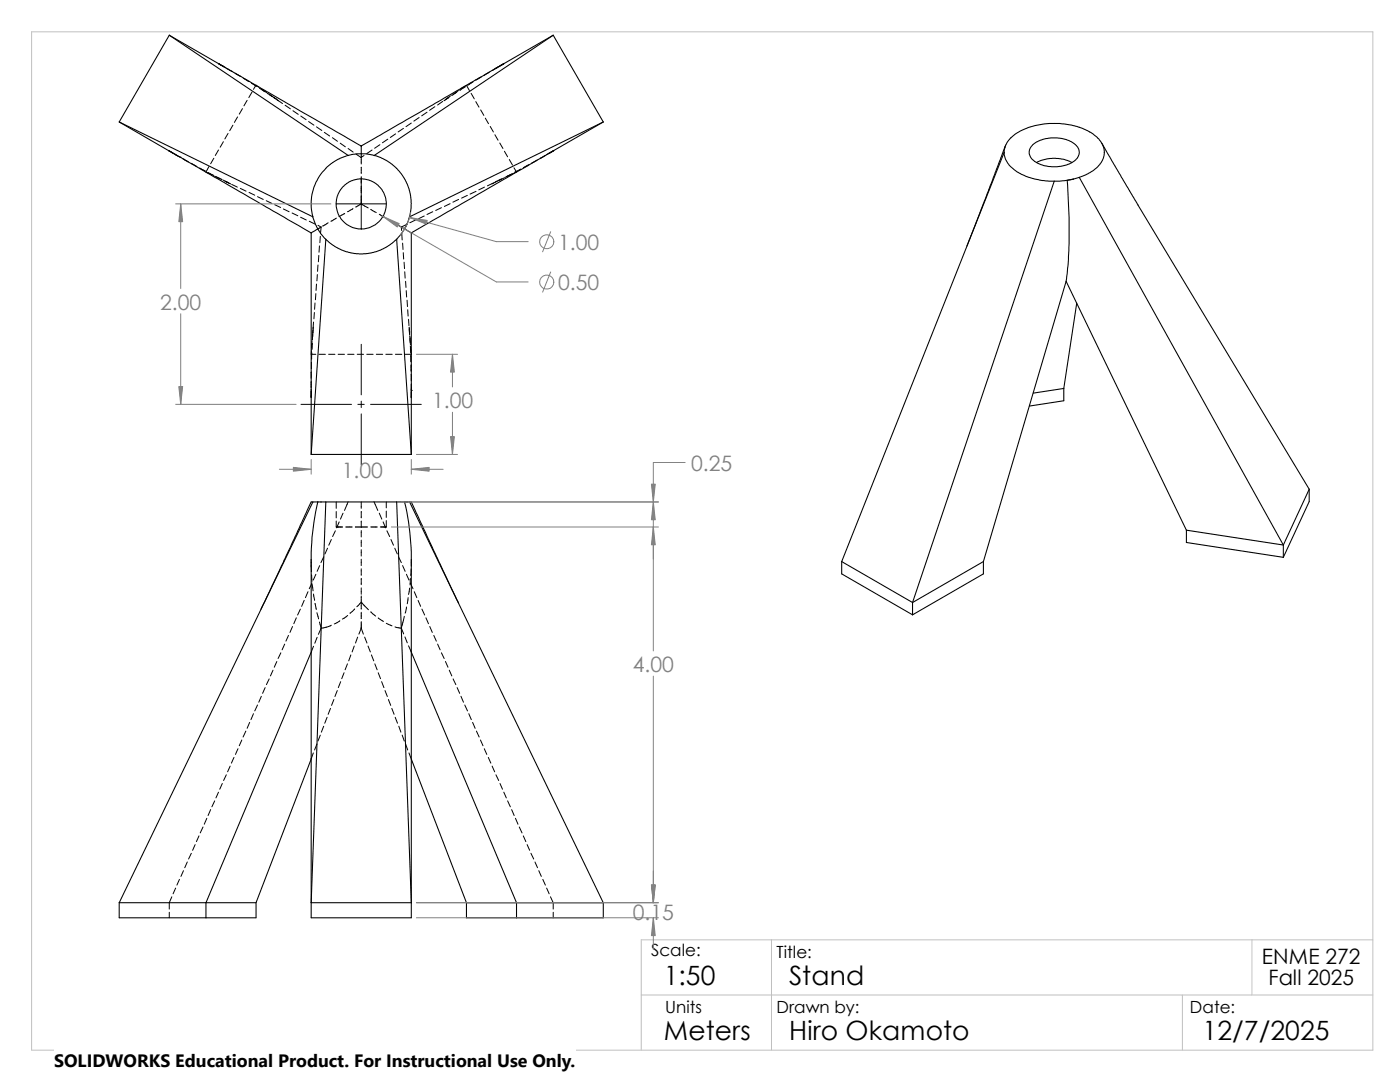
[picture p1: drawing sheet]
<svg xmlns="http://www.w3.org/2000/svg" width="279mm" height="216mm" viewBox="0 0 279 216" stroke-linecap="round" stroke-linejoin="round" font-family="sans-serif">
<path d="M6.3 6.3h267.7v203.2h-267.7zM128 198.5h146M154 187.5v22M236 198.5v11M249.9 187.5v11M274 187.5h-146v22" fill="none" stroke="#c0c0c0" stroke-width=".2"/>
<g fill="none" stroke="#000" stroke-width=".2">
<path d="M43.6 12.7l1.1 .6M45.3 13.7l1.1 .6M46.9 14.6l1.1 .6M48.6 15.6l1 .7M49.6 16.3h.1M50.2 16.6l1 .6M50.3 18.4l-.6 1.1M51.1 17l.5 .4M51.1 17l-.5 .8M51.8 17.6l1 .7M52.2 17.8l1.1 .7M52.8 18.3h.1"/>
<path d="M53.3 18.6l1.1 .7M53.8 18.8l1 .8M54.6 19.4l.3 .2M54.9 19.6h.1M54.9 19.6l.7 .5M55.3 19.9l1.1 .8M89.6 19.4l-1 .7M89.9 19.1l-1 .8M91.2 18.3l-1.1 .7M91.5 18.1l-1 .7M92 17.7l1.1-.7 .6 1.1M92.8 17.3l-1.1 .7"/>
<path d="M94 18.6l.7 1.1M94.4 16.3l-1.1 .7M96.1 15.3l-1.1 .7M97.7 14.4l-1.1 .6M99.3 13.4l-1.1 .7M100.4 12.8h.1M100.5 12.7l-1 .6M100.5 12.7h.1M33.7 30.1h.1M33.7 30.1l1 .5M34.9 30.7l1 .7M35.9 31.4h.1"/>
<path d="M36.5 31.7l1.1 .6M38.2 32.6l1.1 .6M39.8 33.5l1.1 .6M41.5 34.4l.7 .4M41.7 33.2l-.6 1.1 1.1 .5M42.2 34.8l.4 .2M42.7 31.6l-.7 1.1M42.8 35.1l1.1 .6M43.2 35.3l1.1 .6M43.6 29.9l-.6 1.1M44.3 35.9h.1M44.5 35.9l1.2 .6"/>
<path d="M44.6 28.3l-.7 1.1M44.9 36.2h.2M45.1 36.2h.1M45.1 36.2l.9 .5M45.5 26.6l-.6 1.1M46.2 36.8l1.2 .5M46.5 25l-.7 1.1M47.4 23.3l-.6 1.1M48 37.6l1.1 .5M48.4 21.7l-.6 1.1M49.3 20l-.6 1.1M49.7 38.4l1.1 .5"/>
<path d="M51.4 39.2l1.1 .6M56.9 21l1.1 .7M58.5 22.1l1 .7M60 23.2l1.1 .7M61.6 24.3l1.1 .7M63.2 25.3l1 .7M64.7 26.4l1.1 .7M66.3 27.5l1.1 .7M67.9 28.6l1 .7M69.5 29.6l1 .8M71 30.7l1.1 .8M72.1 30.7v2"/>
<path d="M72.1 33.4v1.2M72.1 35.3v5.4M72.6 31l-.5 .4M74.3 29.9l-1.1 .7M75.8 28.9l-1 .7M77.4 27.8l-1.1 .7M79 26.7l-1.1 .7M80.5 25.6l-1 .7M82.1 24.6l-1.1 .7M83.7 23.5l-1.1 .7M85.2 22.4l-1 .7M86.8 21.3l-1.1 .7"/>
<path d="M88.3 20.2l-1 .8M91.5 39.8l-1.1 .5M93.3 39l-1.2 .5M95 20.3l.6 1.1M95 38.2l-1.2 .5M95.9 21.9l.7 1.1M96.7 37.3l-1.2 .6M96.9 23.6l.6 1.1M97.8 25.2l.7 1.1M98.4 36.5l-1.1 .6M98.8 26.9l.6 1.1M99.2 36.2l-1 .5"/>
<path d="M99.7 28.5l.7 1.1M100.1 35.7l-1.1 .5M100.5 35.5l-1.1 .6M100.7 30.2l.6 1.1M101.6 31.8l.7 1.1M101.9 34.9l-1.2 .5M102.2 34.6l-1.1 .6M102.6 33.5l.5 .8M103 34.3l-.6 .3M103.9 33.7l-1.2 .6M105.6 32.9l-1.2 .5M107.2 31.9l-1.1 .6"/>
<path d="M108.9 31l-1.1 .6M110.4 30.1h.1M110.5 30.1h.1M110.5 30.1l-1.1 .5M53.1 40l1.2 .6M54.8 40.9l1.2 .5M56.6 41.7l1.1 .5M58.3 42.5l1.1 .6M60 43.3l1.1 .6M61.7 44.2l1.2 .5M63 58.6l-.1 1.2M63.2 56.7l-.1 1.3"/>
<path d="M63.3 54.8l-.1 1.2M63.4 45.7l.7-.4-.1 1.2M63.5 45l.6 .3M63.5 52.9l-.1 1.2M63.6 51l-.1 1.2M63.8 49.1l-.1 1.2M63.9 47.2l-.1 1.2M65.5 44.4l-1.1 .7M67.1 40.7h10M67.1 43.5l-1.1 .7M68.8 42.6l-1.2 .6M70.4 41.6l-1.1 .6"/>
<path d="M71 41.3l1.1-.6 1.4 .8M72.1 40.8v4.9M74 41.8l1.1 .6M75.7 42.8l1.1 .6M77.3 43.7l1.1 .7M79 44.7l1.1 .6M80.1 45.3l.6 .4M80.1 45.3v.7M80.2 46.6l.1 1.3M80.3 48.5l.1 1.3M80.5 50.4l.1 1.3M80.6 52.3l.1 1.3"/>
<path d="M80.8 54.2l.1 1.3M80.9 56.1l.1 1.3M81.1 58l.1 1.3M81.2 44.7l-1.1 .6M81.2 59.9l.1 1.3M82.9 43.9l-1.1 .5M84.7 43.1l-1.2 .5M86.4 42.2l-1.2 .6M88.1 41.4l-1.1 .6M89.8 40.6l-1.1 .6M62.1 74.2v1.3M62.1 76.1v1.3"/>
<path d="M62.1 78v1.3M62.1 70v.7h.9M62.1 72.3v1.3M62.2 70.4v1.3M62.3 68.1l-.1 1.2M62.3 68.5l-.1 1.3M62.4 66.6l-.1 1.3M62.4 66.2v1.2M62.4 66h.1M62.5 65.3l-.1 1.2M62.6 64.3l-.1 1.2M62.7 62.4v1.2"/>
<path d="M62.9 60.5l-.1 1.2M63.7 70.7h1.2M65.6 70.7h1.2M67.5 70.7h1.2M69.4 70.7h1.3M71.3 70.7h1.3M72.1 68.7v10.1M73.2 70.7h1.3M75.1 70.7h1.3M77 70.7h1.3M78.9 70.7h1.3M81.4 61.8v1.3"/>
<path d="M81.5 63.7l.1 1.3M81.7 65.6v1.3M81.7 65.3v1.2M81.8 67.1l.1 1.3M81.8 67.5l.1 1.3M81.9 69l.1 1.3M82 69.4l.1 1.3h-1.3M82 71v1.2M82 72.8v1.3M82 74.7l.1 1.3M82.1 77.9h.1M82.1 76.6v1.3"/>
<path d="M82.1 78.1v1.2M60.1 80.7h10M71.4 80.7h1.3M72.1 80.1v1.2M72.1 82.6v10.1M74 80.7h10.1M60.7 119.8l-.5 1.2M61.5 118.1l-.5 1.2M62.1 111.7v2.4M62.1 114.7l.2 1.3M62.3 116.3l-.6 1.2M62.3 116.6l.2 1.3"/>
<path d="M62.6 118.5l.2 1.2M62.8 119.7v.1M63 114.6l-.5 1.1M63.8 112.9l-.5 1.1M64.6 111.1l-.5 1.2M65.4 109.4l-.5 1.1M66.1 107.7l-.5 1.1M66.9 105.9l-.5 1.2M67.1 104v1.2h1.3M67.1 100.2v1.2M67.1 102.1v1.2M67.7 104.1l-.5 1.2"/>
<path d="M68.5 102.4l-.6 1.2M69 105.2h1.3M69.5 100.1l-.8 1.8M70.9 105.2h2.5M72.1 100.2v1.2M72.1 102.1v1.2M72.1 104v1.2M72.1 105.9v1.2M72.1 107.8v1.3M72.1 109.7v1.3M72.1 111.6v1.3M72.1 113.5v1.3"/>
<path d="M72.1 115.4v1.3M72.1 117.3v1.3M72.1 118.9v1.2M74 105.2h1.3M74.6 100.1l.8 1.8M75.7 102.4l.5 1.2M76.5 104.1l.5 1.2M77.1 103.9v1.3h-1.2M77.1 100.2v1.1M77.1 102v1.3M77.2 105.9l.6 1.2M78 107.7l.5 1.1"/>
<path d="M78.8 109.4l.5 1.1M79.5 111.1l.6 1.2M80.3 112.9l.6 1.1M81.1 114.6l.5 1.1M81.4 119.3l-.1 1.2M81.7 117.3l-.2 1.3M81.9 116.3l.5 1.2M81.9 115.4l-.1 1.3M82 113.5v1.3M82.1 111.7v1.2M82.7 118.1l.5 1.2M83.4 119.8l.5 1.2"/>
<path d="M52.2 138.9l-.6 1.2M52.9 137.2l-.5 1.1M53.7 135.5l-.5 1.1M54.5 133.7l-.5 1.2M55.2 132l-.5 1.1M56 130.3l-.5 1.1M56.8 128.5l-.5 1.2M57.6 126.8l-.5 1.1M58.4 125l-.5 1.2M59.1 123.3l-.5 1.2M59.9 121.5l-.5 1.2M62.6 128.9l-.5 1.2"/>
<path d="M62.9 120.4l.2 1.2M63.2 122.3l.4 1.2M63.3 127.2l-.5 1.2M63.8 124.1l.3 1.2M64.1 125.3l-.6 1.3M66.1 124.8l-.9 .3-1.1 .2M66.6 139.6l-.4 1.2M67.3 137.8l-.5 1.2M67.8 123.9l-1.1 .6M68 136l-.5 1.2M68.7 134.2l-.5 1.2M69.3 132.5l-.4 1.1"/>
<path d="M69.4 122.8l-1.1 .7M70 130.7l-.4 1.2M70.7 128.9l-.4 1.2M70.8 121.5l-1 .8M71.4 127.1l-.4 1.2M72.1 125.3h.1M72.1 120.3v1.2M72.1 122.2v1.2M72.1 124.1v1.2M72.1 125.3l-.5 1.2M72.1 120.1l-.9 1M72.1 125.3l.4 1.2"/>
<path d="M72.1 120.1l1.4 1.6M72.8 127.1l.4 1.2M73.4 128.9l.5 1.2M74 122.1l1 .8M74.1 130.7l.5 1.2M74.8 132.5l.5 1.1M75.5 134.2l.4 1.2M75.5 123.3l1 .7M76.2 136l.4 1.2M76.8 137.8l.5 1.2M77.1 124.4l1.1 .5M77.5 139.6l.5 1.2"/>
<path d="M78.8 125.1l1.3 .2M80.1 125.3l.5 1.2M80.7 123l-.6 2.3M80.8 127.1l.5 1.2M81.1 121.1l-.2 1.2M81.5 128.9l.6 1.2M84.2 121.5l.6 1.2M85 123.3l.5 1.2M85.8 125l.5 1.2M86.6 126.8l.5 1.1M87.3 128.5l.5 1.2M88.1 130.3l.5 1.1"/>
<path d="M88.9 132l.5 1.1M89.7 133.7l.5 1.2M90.4 135.5l.6 1.1M91.2 137.2l.5 1.1M92 138.9l.5 1.2M42.8 159.8l-.5 1.2M43.6 158.1l-.5 1.1M44.4 156.3l-.5 1.2M45.2 154.6l-.6 1.1M45.9 152.9l-.5 1.1M46.7 151.1l-.5 1.2M47.5 149.4l-.5 1.1"/>
<path d="M48.3 147.7l-.5 1.1M49.1 145.9l-.6 1.2M49.8 144.1l-.5 1.2M50.6 142.4l-.5 1.2M51.4 140.7l-.6 1.2M62.5 150.2l-.4 1.2M63.2 148.5l-.4 1.1M63.9 146.7l-.4 1.2M64.6 144.9l-.5 1.2M65.3 143.1l-.5 1.2M66 141.4l-.5 1.1M78.2 141.4l.5 1.1"/>
<path d="M78.9 143.1l.4 1.2M79.6 144.9l.4 1.2M80.3 146.7l.4 1.2M80.9 148.5l.5 1.1M81.6 150.2l.5 1.3M92.8 140.7l.5 1.2M93.6 142.4l.5 1.2M94.3 144.1l.5 1.2M95.1 145.9l.5 1.2M95.9 147.7l.5 1.1M96.6 149.4l.6 1.1M97.5 151.1l.5 1.2"/>
<path d="M98.2 152.9l.5 1.1M99 154.6l.5 1.1M99.8 156.3l.5 1.2M100.5 158.1l.5 1.1M101.3 159.8l.6 1.2M34.3 178.9l-.5 1.2v1.3M35.1 177.2l-.6 1.2M35.8 175.5l-.5 1.1M36.6 173.7l-.5 1.2M37.4 172l-.5 1.1M38.2 170.3l-.6 1.1M38.9 168.5l-.5 1.2"/>
<path d="M39.7 166.8l-.5 1.1M40.5 165l-.5 1.2M41.3 163.3l-.5 1.2M42 161.5l-.5 1.2M102.1 161.5l.5 1.2M102.9 163.3l.5 1.2M103.6 165l.6 1.2M104.4 166.8l.5 1.1M105.2 168.5l.5 1.2M106 170.3l.5 1.1M106.8 172l.5 1.1M107.5 173.7l.5 1.2"/>
<path d="M108.3 175.5l.5 1.1M109.1 177.2l.5 1.2M109.9 178.9l.5 1.2v1.3M33.8 182v1.1M110.4 182v1.1"/>
</g>
<g fill="none" stroke="#000" stroke-width=".21">
<path d="M33.8 7l35.7 24M33.8 7l-10 17.3M33.8 7l11.3 6.5M43.6 12.7l28.5 16.4 28.4-16.4M110.4 7l-35.7 24-2.6-.4M110.4 7l10 17.3M110.4 7l-11.4 6.6M23.8 24.3l38.6 19M23.8 24.3l11.4 6.6M33.7 30.1l28.4 16.4M69.5 31l-1.6 .6-1.8 1a10.1 10.1 0 0 0-3.7 10.7M72.1 30.7h.1"/>
<path d="M72.1 30.7l-1.6 .1-1 .2M72.1 29.2v1.5M74.7 31l2.4 1 2.1 1.6M110.5 30.1l-28.4 16.4M120.4 24.3l-38.7 19 .4-2.6-.3-2.4-.9-2.4-.8-1.3-1-1M120.4 24.3l-11.3 6.6M200.4 30.4l-32.4 81.7M200.4 30.4l.2-1.1a5.8 5.8 0 0 1 3.8-3.5 15.3 15.3 0 0 1 13.8 1 4.1 4.1 0 0 1 1.9 5 7.3 7.3 0 0 1-4.7 3.6M200.4 30.4a5.4 5.4 0 0 0 3.6 4.4l.4 .2a15.6 15.6 0 0 0 6 1.2M200.6 29.2l-7.6 19.9M206.2 28.8l.1-.1a7.4 7.4 0 0 1 8.4 .2 2.08 2.08 0 0 1-.7 3.5l-.9 .4a7.2 7.2 0 0 1-7.1-1.1 1.96 1.96 0 0 1 .2-2.9zM206.8 32.4l1.3-.5a7.8 7.8 0 0 1 5.8 .5"/>
<path d="M210.4 36.2l-28.3 84M214.2 35.7l-1.2 .3a96.4 96.4 0 0 1-.2 20.1M214.2 35.7l-1.9 .4-1.9 .1M215.4 35.4l-1.2 .3M215.4 35.4l40.7 73.4M219.9 28.6l6.6 11.4 34.8 57.6M62.1 46.5v32.8M62.4 43.3l.6 1.6 .4 .7M63.4 45.7l.6 .9 1 1.2M63.4 45.7h.1M63.4 45.7l-1.3 .8M65 47.8l1.5 1.2 1.6 .9 1.5 .5 2.1 .3 2.2-.2 2.1-.6 1.6-.9 1.6-1.2"/>
<path d="M65 47.8l-2.9 42.9M79.2 47.8l2.9 42.9M81.3 44.5l-.6 1.2 1.4 .8M81.3 44.5l-.9 1.7-1.2 1.6M81.7 43.2l-.4 1.3M82.1 46.5v32.8M212.8 56.1l-16.5 56M212.8 56.1l24 49.7M62.1 77.7v13M82.1 77.6v13.1M212.3 77.5l-6.1 .9M212.3 77.5v2.5l-6.9 1"/>
<path d="M214.9 60.5l-2.6 17M62.1 90.7h20M261.3 97.6l-5.2 11.2M261.3 97.6v2.5l-5.2 11.1M62.4 100.2h-.3l-.3 .6-9.7 20.8M62.4 100.2l-38.6 79.9M62.4 100.2h1M63.4 100.2h1.6M63.4 100.2h.1M63.4 100.2a51.8 51.8 0 0 0-1.3 11.5v68.4M65 100.2h14.2M65 100.2l-2.9 79.9"/>
<path d="M79.2 100.2l2.9 79.9M79.2 100.2h2.1M81.3 100.2h-.6a48.9 48.9 0 0 1 1.4 11.5v68.4M81.3 100.2h.4M81.7 100.2l38.7 79.9M81.7 100.2h.4l9.4 20.2M168 112.1l14.1 8.1M168 112.1v2.4l14.1 8.2M196.3 112.1l-14.2 8.1M196.3 112.1v2.4l-14.2 8.2M236.8 105.8l19.3 3M236.8 105.8v2.4l19.3 3"/>
<path d="M256.1 108.8v2.4M62.1 130.1l-21 50v3M82.1 130.1l21 50v3M182.1 120.2v2.5M62.1 151.5l-11 28.6M82.1 151.5l11 28.6M23.8 180.1h27.3M23.8 180.1v3h27.3v-3M62.1 180.1v3h20v-3M62.1 180.1h20M93.1 180.1h27.3M93.1 180.1v3h27.3v-3"/>
<circle cx="72.1" cy="40.7" r="5"/>
</g>
<g fill="none" stroke="#808080" stroke-width=".2">
<path d="M35.1 40.7h30.9M36.1 40.7v16.9M76.4 43.2l22.7 13.1h6.3M81.7 43.4l17.4 4.8h6.3M82 42.4a10.4 10.4 0 0 1-2.2 4.6M109.9 54.3l-1.6 4M109.9 46.2l-1.6 4M36.1 62.6v18.1M83.1 70.7h8.2M90.3 70.7v6.5M35.1 80.7h24M55.8 93.6h6.3"/>
<path d="M62.1 91.7v2.9M82.1 93.6h6.3M82.1 91.7v2.9M83.1 90.7h8.2M90.3 82.3v8.4M136.7 92.3h-6.3v37.6M78.1 105.2h53.3M80.2 100.2h51.2M130.4 134.9v45.2M83.1 180.1h48.3M83.1 183.1h48.3M130.4 183.1v6.4"/>
<circle cx="109.1" cy="56.3" r="1.41"/>
<circle cx="109.1" cy="48.2" r="1.4"/>
</g>
<g fill="#808080" stroke="#808080" stroke-width=".2">
<path d="M90.3 70.7l.4 3.6h-.8z"/>
<path d="M81.7 43.4l3.6 .6-.3 .7z"/>
<path d="M82.1 93.6l3.5-.3v.7z"/>
<path d="M76.4 43.2l3.3 1.4-.4 .7z"/>
<path d="M58.5 93.3l3.6 .3-3.6 .4z"/>
<path d="M89.9 87.1h.8l-.4 3.6z"/>
<path d="M35.7 77.1h.7l-.3 3.6z"/>
<path d="M36.1 40.7l.3 3.5h-.7z"/>
<path d="M130.4 100.2l.4 3.5h-.8z"/>
<path d="M130 176.6h.8l-.4 3.5z"/>
<path d="M130.4 183.1l.4 3.6h-.8z"/>
<path d="M130.4 105.2l.4 3.5h-.8z"/>
<path d="M130 96.6h.8l-.4 3.6z"/>
</g>
<path d="M10.8 209.2h104.1v6.7h-104.1z" fill="#fff"/>
<g font-size="5.3">
<text x="132.5" y="196.5">1:50</text>
<text x="157.5" y="196.5">Stand</text>
<text x="132.5" y="207.5">Meters</text>
<text x="157.5" y="207.5">Hiro Okamoto</text>
<text x="240" y="207.5">12/7/2025</text>
</g>
<g font-size="4.2" fill="#808080">
<text x="111.4" y="49.9">1.00</text>
<text x="111.4" y="57.9">0.50</text>
<text x="32" y="61.8">2.00</text>
<text x="86.2" y="81.4">1.00</text>
<text x="68.2" y="95.3">1.00</text>
<text x="137.9" y="93.9">0.25</text>
<text x="126.3" y="134.1">4.00</text>
<text x="126.3" y="183.5">0.15</text>
</g>
<g font-size="4.2">
<text x="251.8" y="192.3">ENME 272</text>
<text x="253.2" y="196.5">Fall 2025</text>
</g>
<text font-size="3.6" x="10.8" y="213">SOLIDWORKS Educational Product. For Instructional Use Only.</text>
<g font-size="3.4">
<text x="130" y="190.7">Scale:</text>
<text x="155" y="191.2">Title:</text>
<text x="132.8" y="202.2">Units</text>
<text x="155" y="202.2">Drawn by:</text>
<text x="237.5" y="202.2">Date:</text>
</g>
</svg>
